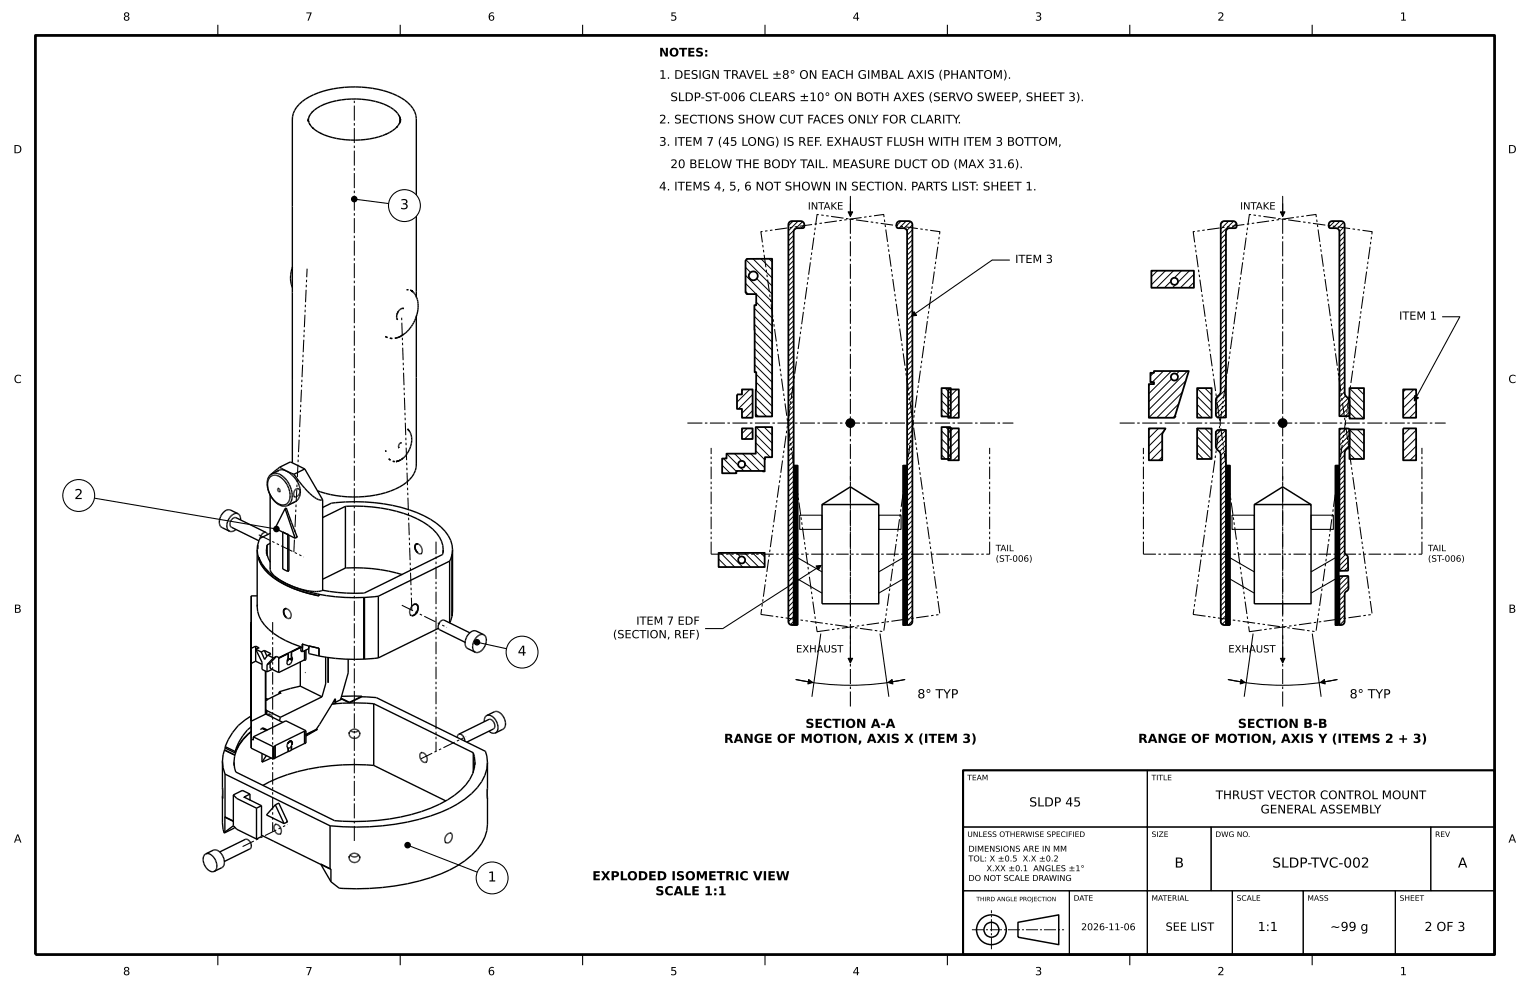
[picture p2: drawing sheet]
<svg xmlns="http://www.w3.org/2000/svg" width="432mm" height="279mm" viewBox="0 0 432 279" stroke-linecap="round" stroke-linejoin="round" font-family="sans-serif">
<g fill="none" stroke="#000" stroke-width=".39">
<path d="M87.1 33.5l-.1 .7v-.5l.1 .7-.1-.5 .8 1.7 1.1 1 1.7 1.1-.2-.1 4.1 1.4 4.5 .5 4.3-.2 4.7-1 1.9-.9 1.6-1 .9-1.1 .5-1.1M87.1 33.4l-.1 .7zM112.9 33.3l-1.2-1.9-1.5-1.1-1.9-.9-2.3-.8-2.3-.4-4.6-.3-4.1 .5-3.6 1.1-1.9 1-1.3 1.1-1.1 1.8M112.9 33.3l.1 .6M112.9 33.3l.1 .3M112.9 33.3l-.1-.4 .2 .7M113 33.6v.7v-.4M113 33.6v.3M113 33.9l-.1 .7v-.4M113 33.9v-.3l-.1 .6M113 33.9l-.1 .3M82.5 75.4l-.5 3.1 .2 1.6 .3 1"/>
<path d="M108.7 95l.7 .3zM110 95.5h.7zM111.4 95.5l.7-.2zM112 90.1l.2 .1M112.1 90.1l.2 .1zM112.3 88.1l-.4 1.3 .3 .7M112.3 88.1l-.3 .6M112.4 87.8l-.1 .3M113.4 94.7l-1.3 .6M113.6 87l.3 .1-.2-.1M113.7 87l.1 .1zM113.7 87l-.7 .3-.7 .8"/>
<path d="M113.9 94.3l-.5 .4M115.3 81.8h-.5h.2M115.8 81.9l.4 .2zM116.2 82.1l.2 .1M116.2 82.1l.1 .1M116.2 82.1l.3 .3zM116.2 82l.2 .4M116.2 82l.1 .2M116.3 82.1l.1 .3zM116.4 82.2l.9 1.2 .6 1.6 .1 1.9-.3 1.7-.6 1.9-1 1.6-1.2 1.5-1.5 1.1M116.4 82.4v.1M117.5 84v-50.5l-.5-2.1-1.2-1.7-2.5-2.1-3.8-1.6-4.3-1.1-4.8-.4-4.8 .3-4.4 1-3.9 1.5-2 1.3-1.6 1.6-.9 1.8-.3 1.9v96.7"/>
<path d="M117.5 89.1v41.8l-.3 1.9-.4 1-1.3 1.7-2.8 2-2.5 1.1-4.3 1.1-3.3 .5h-4.6l-4.7-.6-3.7-1.1M76.2 134.6l1-.5 1.5 .3 1.2 .9 1 1.4 .7 1.6 .3 1.6-.4 1.6-.8 .8-1.1 .2-.9-.3-1.2-.9-1.1-1.3-.7-1.6-.2-1.6 .1-1.1zM76.2 139.4v21.1M76.3 134.1h.1M76.4 134v.1M76.7 133.7l-.9 .9-.4 1.4 .2 1.8 .6 1.8 1.1 1.6 1.3 1.2 1.4 .5 1.2-.2M76.7 133.7l1.2-.2 1.4 .5 1.3 1.2 1.1 1.6 .6 1.8 .2 1.8-.4 1.4-.9 .9M78.3 138.2h.1M78.3 138.1v.1M78.3 138.2l.1 .1M78.3 138.1h.1M78.4 138.3v.1"/>
<path d="M78.4 138.4h.1M78.4 138l-.1 .1M78.4 138.4v.1M78.4 137.9h.1M78.4 138.5h.1M78.5 138.5v.1M78.5 137.9h.1M78.5 138.6h.1M78.5 138.6l.1 .1M78.6 137.8l-.1 .1M78.6 137.8v.1M78.6 138.7h.1"/>
<path d="M78.6 137.9h.1M78.6 138.7l.1 .1M78.7 137.9h.1M78.7 138.8h.1M78.7 132.7l-.4 .3M78.7 132.7l-2 1M78.8 137.9l.1 .2M78.8 138.8h.1M78.9 138.8h-.1M78.9 138.1h.1M78.9 138.8h.1M78.9 131.9l-2.5 2.1"/>
<path d="M78.9 131.9l2.2-1.1a1.79 1.79 0 0 1 2.3 .3l2.6 1.3M78.9 131.9l1.9 1M78.9 138.1l.1 .1M79 138.7l-.1 .1M79 138.2v.1M79 138.7h.1M79 138.3h.1M79 138.6v.1M79 138.3v.1M79 138.6h.1M79 138.4v.1M79 138.5h.1"/>
<path d="M79 138.5v.1M79.1 138.7l-.2 .1M79.5 132.6l-.8 .1M79.5 132.6l.6 .1M79.5 132.6h.1M80.1 132.7h.1M80.1 132.7l.7 .2M80.8 132.9l2.2 1M80.8 132.9l.7 .4M81.5 133.3h.1M81.5 133.3l2 2 .8 1.3 .4 1.3-.1 2.1-.6 1-.8 .7M82.9 139.7v.1"/>
<path d="M82.9 139.8l.1 .3M82.9 139.3v.4M82.9 139.3h.1M83 133.9l2.3 3 2.1 2.4 1.9 1.4 1 .4h.8M84 137.8l.2 .2M84 137.9l.2 .1M84 137.9a1.43 1.43 0 0 0-1.1 1.4M84 139.9l-.6 .4M84 139.9h.1M84.2 138l.2 .1M84.4 138.1h.1M84.4 138.1l.2 .5-.1 .7"/>
<path d="M84.5 139.4l-.5 .5M84.5 139.3v.1M86 132.4l5.1 8.7M86 132.4l-3 1.5M108.8 127.2v.1M108.8 127.3l.1 .2M108.8 127.3l.1 .1M109.7 129.5l.5 .4zM110.9 130.2l.5 .1zM111.7 130.3l.4-.1zM112.4 130.1l-.6 .2 .3-.1M112.4 130.1l-.3 .1"/>
<path d="M112.5 126.1h.1M112.5 126.1v.1M112.5 126.3h.1M112.5 126.2v.1M112.5 126.2h.1M112.5 130.1l-.4 .1M112.5 130.1h-.1M112.6 126.3v.1M112.9 125.1l-.4 .5v.5M112.9 125.1h.1M113.1 124.9l.1 .1M113.1 129.7l-.7 .4"/>
<path d="M113.2 125h.1M113.2 125l-.3 .1M113.3 129.5v.1M113.4 129.6l.3-.3zM115.4 121.6h.1M115.4 121.6l-.4-.6 .7 1 .4 1.1 .1 1.3-.3 1.6-1.4 2.6-.9 .9-1.1 .6M66.6 149.4l-.9 .6h-.9M67.1 145l-.8-.1-1.2 .9-.9 1.4-.2 1.3a1.49 1.49 0 0 0 .8 1.5M67.1 145l-1.9-1a2.52 2.52 0 0 0-3.1 2.2l-.2 1.3a2.8 2.8 0 0 0 2.3 2.2l.6 .3M67.1 145a1.67 1.67 0 0 1 .8 1.8M72.6 155.1l.4 2.2M72.6 155.1v16.1"/>
<path d="M72.7 153.8v1.2v-1.2M72.7 153.8h.1M72.7 153.8l-.1 1.3M73 157.3v.4M73 157.7l.8 1.8 2 2.5 1.5 1.1 3.3 2M73.1 157.3l.8 1.8 2.1 2.4 1.4 1.2 3.4 2M73.1 157.3v.4M73.1 157.7l.8 1.8 .9 1.3 2.6 2.3 1.6 1.1 3.8 1.8 2.1 .8 5.1 1.3M73.1 157.3h-.1M73.1 157.7h-.1M73.4 151.9v.1M73.4 151.9l-.7 1.9"/>
<path d="M75 150.3a1.69 1.69 0 0 0-1.6 1.6M75 150.3l-7.7-3.8a1.41 1.41 0 0 0-1.5-.3 1.41 1.41 0 0 0-.9 1.4 1.72 1.72 0 0 0 1.7 1.8l6.5 3.2M75 150.3l.5 .7M75.2 155.1l.5 2.4 .6 1.2M75.2 155.1v1.2M75.4 153.8l-.2 1.3M75.4 153.8v3.1M76.3 150.5l-2.9 1.4M76.3 153.3l-.9 .5M80.5 143.5l-2.5 4.9a.55 .55 0 0 0-.3 .6 .55 .55 0 0 0 .5 .4l5.1 2.5M80.5 143.5l2.8 8.4M80.8 143.4l-.3 .1"/>
<path d="M80.8 143.4l3.1 8.2M80.8 143.4l-.1 .3M81.2 150.8l-1.4-.7v9.4a.97 .97 0 0 0 .8 1.5l.6 .3M81.2 150.8v10.5M81.4 150.7l-.2 .1M81.5 151v10.1M82.9 140.1l.3 .1M83 140.1h.1M83.1 140.1l.1 .1M83.2 140.2l.2 .1M83.2 141.7l-2 1M83.2 141.7l-.6 .2"/>
<path d="M83.4 140.3h.1M83.5 151.5l.4 .1M83.9 151.6l-.6 .3M91.1 141.1v25.5M97.5 141.7h.1M97.5 142.9h5l4.8 .5 4.6 .9 4 1.3 3.5 1.7 2.7 2 1.9 2.3 .6 1.1 .5 2.4M97.5 142.9l-6.5 3.2M97.5 142.9v17.4M97.6 141.7l-4.1 .3-2.5 1.3M97.6 141.7h.1M97.6 141.7l8 .2 5.1 .7 4.8 1.3 4.2 1.7 3.4 2 2.5 2.4 1.6 2.5 .5 2.6M117.1 154.7h.1"/>
<path d="M117.1 154.7l.2 .5M117.2 154l-.1 .7M117.2 153.9v.1M117.3 155.2h.1M117.3 155.2l.2 .4M117.4 153.6a1.75 1.75 0 0 0 1.4 2.7M117.4 153.5l-.2 .4M117.5 153.5h-.1M117.5 153.5l-.1 .1M117.5 155.6h.1M117.5 155.6l.3 .3M117.6 153.5a1.43 1.43 0 0 0 0 2.1"/>
<path d="M117.6 155.6l.2 .3M117.7 153.5h-.1M117.8 153.5l-.4 .1M117.8 153.5a1.86 1.86 0 0 1 1 2.8M117.8 155.9h.1M117.8 153.4l-.3 .1M117.8 153.5h-.1M117.8 153.5h.2M117.9 155.9v.1M117.9 153.5h.1M119.1 156.1l-.3 .2M125.1 155.1l-.2 1.4-22.1 10.9h-5l-6.7-.8"/>
<path d="M125.1 155.1v.9M126.9 158.4l-20.1 9.9M126.9 158.4v17.4M127.6 156.4h.1M127.6 156.4l-.7 2M127.6 156.4v17.4M127.7 155.1l-.1 1.3M127.7 155.1l-.1 18.7M70.9 175.5v4.5M70.9 175.5v7.5M70.9 180v.7M70.9 180v.1"/>
<path d="M70.9 180h.1M70.9 176.1v2.8v-.7M70.9 178.6v1.4M70.9 175.5v3.1M70.9 178.6v3M70.9 175.5h.1M70.9 176.1v27.3M70.9 168.2v8.2v-.3M70.9 168.2v7.3M70.9 168.2h1.7M70.9 176.1v6.2M72.6 171.2l.5 2.7 .7 1.3 2 2.4 1.5 1.2 3.3 2 4.3 1.7"/>
<path d="M72.6 170.6v.6M76.2 160.5l.3 .9 .9 1.1 3.4 2.2M76.3 160.2l-.1 .3M78.9 164.2h.1M80 172.5h.1M80 172.5l.1 .4M80.1 172.9h.1M80.1 172.9l.1 .6M80.1 172.2l-.1 .3M80.1 172.5l.2 .9 .5 .8M80.1 172.2h.1M80.2 173.5l.6 .8"/>
<path d="M80.2 171.9l-.2 .7 .2 .9M80.2 173.5l.5 .7M80.2 173.5h.1M80.3 171.8l-.2 .4M80.3 171.8l-.1 .1M80.3 171.9l-.2 .6M80.4 171.8l-.1 .1M80.5 171.8h-.1M80.6 171.7l-.1 .1M80.6 171.8l-.4 .1M80.6 165.1l.1 .1M80.6 171.8h.2"/>
<path d="M80.7 165.2l4.1 1.6M80.7 171.7l-.4 .1M80.7 174.2h.1M80.7 171.7h-.1M80.7 171.7h.1M80.7 171.7l-.2 .1M80.8 174.3h.1M80.8 174.3l.3 .2M80.8 171.8a1.73 1.73 0 0 1 1 2.7M80.8 164.7l4.1 1.7 5.1 1.3M80.8 174.2v.1M80.8 171.7h.1"/>
<path d="M80.8 164.7l3 1.2 2.9 .8 2.6 .2 1.8-.3M80.8 171.7v.1M81.1 174.5h.1M81.1 174.5l.2 .1M81.3 174.6h.1M81.3 161l.2 .1M81.5 161.1l-.3 .2M81.8 174.5l-.5 .1M82 174.4l-.2 .1M84.8 166.8h.1M84.8 166.8l5.2 1.4M90 167.7l4.7 .7 5.5 .3"/>
<path d="M90 167.7v.5M90 167.7h.1M90 168.1v.1M97.5 160.3l-6.5 3.2M97.5 160.3l7.5 .2 4.7 .7 3.9 1M100.2 168.7h.1M102.7 168.6l-2.5 .1M102.7 168.6h.1M102.7 168.6v17.4M102.8 168.6h.1M102.8 168.6v17.4zM106.8 168.3l-4.1 .3"/>
<path d="M106.8 168.3v17.4M115.7 173.5l.3 .2M115.9 173.6h.1M115.9 173.6l.1 .1M116 173.7l.3 .1M116.3 170.9h.1M116.3 173.8h.1M116.4 170.8l-.1 .1M116.4 170.8h.1M116.6 173.8h-.2M116.6 170.8l-.3 .3a2.18 2.18 0 0 0-.4 2.5M116.6 173.7l-.3 .1"/>
<path d="M116.6 170.7v.1M116.6 173.7h.1M116.6 170.7h.1M116.7 173.7l-.4 .1M116.7 173.7h.1M116.7 173.7h-.1M116.8 170.6h.1M116.8 170.6l-.2 .1M116.8 173.7h-.1M116.9 170.5l-.1 .1M116.9 170.5h.1M116.9 173.6l-.2 .1"/>
<path d="M117 173.5l-.1 .1M117 173.5l-.4 .2M117 170.6h-.1M117 170.5h.2M117 173.5h.1M117 170.5h-.1M117.1 173.4l-.1 .1M117.1 170.5l-.1 .1M117.1 173.4h.1M117.1 170.5l.4 .1M117.1 170.5l-.3 .1M117.2 173.5l-.4 .1"/>
<path d="M117.2 173.4v.1M117.2 170.5h.1M117.2 170.5h-.1M117.3 170.5h.1M117.3 170.5l.2 .1M117.3 173.3l-.1 .1M117.4 170.5h.1M117.4 173.2l-.3 .2M117.4 173.2h.1M117.5 170.5h.1M117.5 170.5l.1 .1M117.5 172.9l-.2 .3"/>
<path d="M117.5 170.6a2.08 2.08 0 0 1-.5 2.9M117.6 170.5l.1 .1M117.6 172.9h-.1M117.6 170.5v.1M117.6 170.6h.1M117.7 170.6v.1M117.7 170.7h.1M117.8 170.8l.1 .1M117.8 170.7l.1 .1M117.9 172.3l-.3 .6M117.9 170.9l.1 .5M117.9 172.2v.1"/>
<path d="M117.9 172.1v.1M117.9 172.3l-.5 .9M117.9 170.9l.2 .5M118 171.7l-.1 .4M118 171.4v.3M118.1 171.7l-.2 .6M118.1 171.4v.3M123.8 177.3l-17 8.4M126.9 175.8h-.1M127.6 173.9l-.7 1.9M127.6 173.8v.1M132.6 178.6l.4-.3a2.88 2.88 0 0 1 3 .6l.5 .2"/>
<path d="M132.6 178.6l-1 1.3-.3 1.7a2.8 2.8 0 0 0 2.3 2.2l.6 .3M132.6 178.6l-6.5-3.2a1.41 1.41 0 0 0-1.6-.3 1.41 1.41 0 0 0-.8 1.4 1.72 1.72 0 0 0 1.6 1.8l6 3M136.5 179.1a2.79 2.79 0 0 1-.2 4.1l-1 .8-1.1 .1M136.5 179.1h-.9l-1.2 .8-.8 1.5-.2 1.3a1.49 1.49 0 0 0 .8 1.4M70.9 183v2.4M70.9 186v.1M70.9 186v17.4M70.9 186v17.6M70.9 182.6v4.7M70.9 186.1v17.5M70.9 183v4.3M70.9 180.7v1.5"/>
<path d="M70.9 180.8v2.1M70.9 182.6h.1M70.9 186.1v.1M70.9 185.4h.1M70.9 182.6v3.6M70.9 181.4v1.5M70.9 186.1h.1M70.9 180.8v.6M70.9 180.8h.1M70.9 182.2v3.2M70.9 185.4v.6M70.9 182.2v-.4v3.6"/>
<path d="M70.9 183h.1M70.9 186h.1M70.9 180.8v1.5M70.9 181.6v1.4M70.9 181v.4M70.9 180.1v3.4v-1.2M70.9 181.4v.8M70.9 180v1.6M71 182.6h-.1M71.1 187.2h.1M72.2 182.4v4.2M72.2 182.4l-1.3 .6"/>
<path d="M72.2 186.6l-1.3 .7M72.2 182.4l.8 .4M72.2 186.6l1.8 .9M72.2 183.2l1.5 .8M72.2 183.2l1.7 3.7v1a.98 .98 0 0 0 .8 1.4l.7 .3M73 182.8l-.8 .4M73 182.8l.1 .2M73.7 184l1 2.1M74.6 183.6l1.8 .9M74.6 183.6l.7 1.6M74.6 183.6l-.9 .4M74.8 186l-.1 .1"/>
<path d="M74.9 189.3v12.4M75 189.5v12M75 197.1l.6 .3-.5 .3M75.4 187.6v2M75.6 184.9l1.5 .8M75.6 184.9l-.9 1.2M76.2 187.2l-.8 .4M76.2 188.6l2.5 1.2M76.2 187.2v1.4M76.4 184.5l-.8 .4M76.4 184.5l-.1 .2M76.5 188.5l-.3 .1"/>
<path d="M76.8 188.9l-1.4 .7M77.1 185.7l-1.7 1.9M78 185.2l.7 .4M78 185.2l-.9 .5M78 185.2l-1.8 2M78.7 185.7v4.1M78.7 185.7v.1M78.7 185.6v.2M78.8 195.3v.5M78.8 195.3l.5 .2M79.3 195.5v.3M79.3 195.5l-4.3 2.1"/>
<path d="M81 187.5l.2 .1M81.1 186.6l-.1 .5 .2 .5M81.1 186.6h.1M81.3 185.8l-.2 .8M81.3 185.8l.1 .1M81.3 184.4l-2.6 1.3M81.3 185.8h.1M81.3 184.5h.1M81.3 184.4l.1 .1M81.3 184.5v1.3M81.4 185.9l-.3 .7M81.4 184.5l-2.7 1.3"/>
<path d="M81.4 184.5h.1M81.4 185.8h.1M81.4 184.5v1.3M81.9 185.7l.2 .1M82.1 185.8l.4 .5M82.1 185.8l-.6 .3-.4 .5M82.4 186.3a1.11 1.11 0 0 1-1.2 1.3M82.4 186.3l-.8-.4 .9 .4M84.8 193.6l-6 1.7M84.8 193.6l6.1 3.1M84.8 186.7v6.9M84.9 182.6l-1.7 .9a1.06 1.06 0 0 0-1 1.5l.2 1.3"/>
<path d="M84.9 182.6v1.2M84.9 182.6h.1M84.9 183.8h.1M84.9 183.8l.5 .1M84.9 182.6l.5 .2M84.9 182.7l-1.7 .8a1.05 1.05 0 0 0-.9 1.6l.2 1.2M84.9 182.5l-6.2 3.1M84.9 182.7l.4 .1M84.9 182.5v.2M85.2 183.7l-.3 .1M85.3 181.8l4.7 1.2M85.3 181.8v1"/>
<path d="M85.4 181.8v1M85.4 182.8h-.1M85.4 181.8h.1M85.4 181.8h-.1M85.4 181.8v2.1M85.5 181.7l-.1 .1M85.7 186.2l.3 .2M85.8 186.1l.1 .1M85.9 186.2l-7.2 3.6M85.9 183.6v2.6M86 183.5v2.9M86.1 189.8h.1"/>
<path d="M86.3 189.8h-.1M86.3 183.4v2.4a.38 .38 0 0 1 .1 .4 .38 .38 0 0 1-.4 .2M87.2 182.6a1.04 1.04 0 0 1-1 .9l-.8 .4M90 185.1l4.7 .7 5.5 .3M90 183v2.1M90 182.9l-2.3-.5a.35 .35 0 0 0-.5-.1 .35 .35 0 0 0-.1 .5v.6a.84 .84 0 0 0 .8 1.2l2.1 .5M90 182.9v2.2M90.9 196.7l-11.8 5.7M91.9 185.4v7.6l-1 3.7M92.6 185.6v7.1M92.6 185.5v7.2M92.6 192.7h.1"/>
<path d="M93.7 198.7l-4.5 7.2M93.8 198.6l-.1 .1M94.4 198.4l.3 .2M94.5 197.3l-.7 1.3M94.6 197.2l-.3 1.1M94.6 197.2l.1 .1M94.6 197.2l-.1 .1M94.7 197.3v1.3M94.7 198.6h-.9M94.7 197.3h-.2M96 197.3h.2M96.5 197.3l2.1 1.1"/>
<path d="M96.5 197.3l-1.9 .9M96.5 197.2l2.1 1M96.5 197.2l-.3 .1M96.5 197.2v.1M98.3 186v3.9l-2.1 7.4M98.6 198.2v.2M100.2 186.1h.1M102.1 196.6l-3.5 1.8M102.1 196.5l-3.5 1.7M102.1 196.5h-5.7M102.1 196.6l4.1 .3 30.8 15.1 .4 1.4 .2 1.8M102.1 196.5v.1"/>
<path d="M102.7 186l-2.5 .1M102.7 186h.1M102.8 186h.1M105.5 198.6l-5.5-.2-6.3 .3M105.5 198.6v17.4M105.5 198.6l28.1 13.8M106.8 185.7l-4.1 .3M62.8 214.8l.2 1.9 .5 1.8M62.8 214.8v7.5M63.4 211.7l-.4 1.3-.2 1.8M63.4 211.7l2.9 1.4M63.5 218.5h.1"/>
<path d="M63.5 218.5l29.6 14.6M63.5 218.5v12.2M63.6 211.1l-.2 .6M63.6 211.1l2.8 1.4M63.6 210.7v.4M63.6 210.7l2.8 1.4M66 215.1l.5 2.8 27.9 13.7 5.6 .3 6.7-.4 6.3-.9 5.9-1.6 5.2-2 4.2-2.6 3.2-2.9 1.1-1.5 .8-1.6 .5-1.6 .1-1.7M66 215.1v1M66.3 213.1l-.3 2M66.3 213.1h.1M66.4 212.1v.4M70.9 208.5v2.6"/>
<path d="M70.9 208.5l.6 .3M70.9 211.1l6.3 3.1M70.9 203.4v7.7M70.9 203.6v4.9M70.9 202l-3.7 2.8-1.6 1.9-1.2 2.1-.8 1.9M70.9 206.5l-2.3 2.2-1.1 1.6-1.2 2.8M71 205.1l-1.2 1-1.3 1.5-1.1 1.9-1 2.6M71 206.4l-2.5 2.3-1.1 1.5-1 2.3M71.5 208v.8M71.5 208l5.7 2.7M71.7 208.7l-.2 .1M73.9 205.6l1.3 .6"/>
<path d="M73.9 205.6l-.4 .4M73.9 212.6v2.5M74 205.5l1.4 .6M74 205.5l-.1 .1M74.3 205.5l1.2 .6M74.3 205.5h-.3M74.3 205.5h.1M74.5 205.6l.2 .4M75 201.5l4.8 2.4M75 201.5l-4.1 2.1M75 200.3l.3 .2M75.2 213.2l-1.3 1.9"/>
<path d="M75.2 200.5v1.2M75.2 200.5l3.9 1.9M75.3 200.5v1.2M75.3 200.5h-.1M75.3 213.2l-.1 .1M75.8 201.6l-.2 .3M75.9 201.6h-.1M75.9 201.6l.6 .2 .4 .7M75.9 201.6h.1M76.1 201.5l-.3 .1M76.6 213.9l-2.7 1.2M77.2 210.7v3.5"/>
<path d="M77.6 210.5v3.4l3.7-1.8M77.6 210.5h.1M77.7 210.5v3.1a.47 .47 0 0 1-.1 .5 .47 .47 0 0 1-.4 .1M77.7 210.5l-.5 .2M79.1 202.4l-.3 1.1M81 211l.3 .1M81.1 209.9l-.1 .5 .3 .7M81.1 209.9h.1M81.2 209.8l-.1 .1M81.3 211.1v1M81.3 211.1h.1M81.3 212.1h.1"/>
<path d="M81.4 211.1v1M81.4 209.5l-.2 .4M81.4 209.5l-.2 .3M81.6 209.3l-.2 .2M81.8 209.1l-.2 .2M81.8 209.1l-.6 .7M81.9 209.2l.3 .1M82 209.1h-.2M82 209.1l-.4 .2M82 209.1l.3 .1M82.2 209.1h-.4M82.2 209.1h-.2"/>
<path d="M82.2 209.1l.2 .3-.1 .8M82.2 209.1l.1 .1M82.2 209.3l.2 .9M82.2 209.3l-.5 .1-.5 .5M82.2 210.5h.1M82.3 210.5v.1a.99 .99 0 0 1-.8 1.5h-.1M82.3 210.5l-.5 .6h-.4M82.3 209.2l.2 .5-.1 .5M82.3 210.2l-.1 .3M82.3 210.2h.1M85.9 209.8l-3.7 1.9v-1.2M85.9 206.4v3.4"/>
<path d="M85.9 206.4l-8.3 4.1M85.9 206.4h.1M85.9 209.8l.1 .1M86 206.4v3.5M86.3 206.2l-.3 .2M86.3 206.2v3.1a.38 .38 0 0 1 .1 .4 .38 .38 0 0 1-.4 .2M86.3 206.2l-4.8-2.3a1.77 1.77 0 0 0-2.3 .2l-7.7 3.9M89.2 205.9l-2.9 1.4M89.6 205.8l-.4 .1M89.6 205.8l-3.3 1.7M89.6 205.8l-3.3 2M98.5 206.6v.5"/>
<path d="M98.5 207.1l.2 .5M98.7 207.6h.1M98.7 207.6l.6 .6M98.7 206.5l-.2 .6M98.7 206.5h.1M98.9 206.2h.1M99 206.2v.1M99 206.3l.3 .2M99.1 206.1l-.4 .4M99.1 206.1h.1M99.3 206.5h.1M99.3 208.2l.1 .1"/>
<path d="M99.4 208.3l.6 .1M100 205.8l-.9 .3M100 208.4h.1M100 205.8a1.56 1.56 0 0 1 1.4 .8M100 205.8h.1M100.7 206.5h-1.3M100.8 206.5h-.1M101.1 206.3l-.3 .2M101.1 208l-1.1 .4M101.1 206.2v.1M101.1 208h.1M101.2 206.2h-.1"/>
<path d="M101.4 207.7l-.3 .3M101.4 207.7h.1M101.4 206.6h.1M101.4 206.6l.1 .5M101.5 207.4l-.1 .3M101.5 207.3v.1M101.5 207.2v.1M101.5 207.2h.1M101.5 207.1h.1M101.5 206.8v.3M101.5 207.1v.1M105.5 216l-8.8-.1-3.3 .2-6.4 1-5.9 1.5-2.6 1-4.3 2.1"/>
<path d="M105.5 216l20.3 10M118.8 212.4a1.68 1.68 0 0 0-.1 1.8 1.68 1.68 0 0 0 1.5 .9M118.8 212.4a1.68 1.68 0 0 1 1.5 1 1.68 1.68 0 0 1-.1 1.7M119.1 212.3l-.3 .1M120.4 215l-.2 .1M129.5 207.2l-.4 .4v.6M129.5 207.2l7.8-3.8a1.41 1.41 0 0 1 1.5-.2 1.41 1.41 0 0 1 .8 1.3 1.72 1.72 0 0 1-1.6 1.9l-6.3 3M129.5 207.2a1.79 1.79 0 0 1 1.7 2M133.6 212.4v5.7M133.6 212.4l.4 2.7M134 215.1v.8M137.5 201.9a1.67 1.67 0 0 0-.8 1.8"/>
<path d="M137.5 201.9l1.8-.9a2.52 2.52 0 0 1 3.2 2.1l.2 1.3a2.8 2.8 0 0 1-2.4 2.2l-.5 .3M137.5 201.9l1.1 .1 .9 .7 .8 1.5 .2 1.3a1.49 1.49 0 0 1-.7 1.4M137.6 215.2l-.2 1.8-.5 1.8-.9 1.8-1.3 1.7-3.5 3.2-2.2 1.5-4.5 2.2-6.2 2-6.8 1.4-3.6 .5-7.4 .3-7.3-.3M137.6 215.2v7.4M138 206.4l.9 .5h.9M62.8 224.7v7.5l.5 2.9M62.8 224.7v.5M62.8 224.7h.1M62.8 222.3h.1M62.8 222.3v.1M62.8 222.4h.1M62.8 222.4v.2"/>
<path d="M62.8 225.2h.1M62.8 222.6v.2M62.8 222.6h.1M62.8 225.2v.1M62.8 222.8v1.9M62.8 222.8l.1 2.5M62.8 225.3h.1M62.8 225.3h.2M63.5 234.8l-.2 .3M63.5 230.5l2.3 1.2M63.5 230.5v4.3M63.5 230.5v.1"/>
<path d="M63.5 230.6v.1M63.5 230.7l2.4 1.1M65.9 224.3v7.8a2.14 2.14 0 0 0 1.3 2.1l5.2 2.6M65.9 224.3l.9 1 5.6 2.8M65.9 233l-2.4 1.8M66.3 233.4l-.1 .3-2.9 1.4M68.4 223.1l2.2 1M68.4 223.1v.2M68.4 223.1l-2.5 1.2M68.9 224.9l4.9 2.5M68.9 224.9v.3M70.6 224.1v1.8"/>
<path d="M70.6 224.1l-1.7 .8M72.4 228.1v8.7M73.7 235.7l19.4 9.6M73.8 227.4v7.6a.97 .97 0 0 1-.8 1.5l-.6 .3M73.8 227.4l-1.4 .7M77.7 232.7a1.68 1.68 0 0 0-.2 1.8 1.68 1.68 0 0 0 1.5 .9M77.7 227.1l-2 2.3a.45 .45 0 0 0-.4 .5 .45 .45 0 0 0 .5 .4l4.4 2.1M77.7 227.1l2.5 5.3M77.9 232.6l-.2 .1M78 232.6a1.77 1.77 0 0 1 1 2.8M78 232.6l-.3 .1M78.7 226.7l-1 .4"/>
<path d="M78.7 226.7l-.2 .1M78.7 226.7l2.5 5.2M79.3 235.3l-.3 .1M80.8 231.8l.4 .1M81.2 231.9l-1 .5M93.1 233.1v12.2M93.1 233.1h.1M125.6 237.7l.3 .1M126.9 237.7l-1 .1M126.9 235.1a1.74 1.74 0 0 0-1 2.7M126.9 235.1l.4 .1M126.9 237.7h.1"/>
<path d="M126.9 235.1h.1M127 235l.3 .2M127.3 235.2a1.77 1.77 0 0 1-.4 2.5M137.5 222.6v2M137.5 224.7v.4M137.5 225.1h.1M137.5 225.1v.2M137.5 225.3h.1M137.5 224.6l.1 .6M137.5 222.3h.1M137.6 225.3h-.1M137.6 225.3h.1"/>
<path d="M137.6 225.2v.1M137.6 225.2h.1M137.6 222.6l-.1 2.1M137.6 225.2v7.4l-.2 1.8-.5 1.8-.9 1.8-1.3 1.7-1.6 1.7-4.1 3-4.5 2.2-3 1.1-6.5 1.7-3.5 .6-6.9 .7h-7.8a3.8 3.8 0 0 1-2.7-1.3l-.7-.6M137.6 222.6h.1M58.1 241a2.79 2.79 0 0 0 .2 4l1 .8 1.1 .2M58.1 241h1.1l1 .8 .8 1.4 .2 1.3a1.49 1.49 0 0 1-.8 1.5M62 240.4l6.5-3.2a1.41 1.41 0 0 1 1.6-.2 1.41 1.41 0 0 1 .8 1.4 1.72 1.72 0 0 1-1.6 1.8l-6 3M62 240.4l1 1.4 .3 1.7a2.8 2.8 0 0 1-2.3 2.2l-.6 .3M62 240.4l-.4-.3a2.88 2.88 0 0 0-3 .6l-.5 .3M93.1 245.3h.1M93.2 245.3h.2"/>
<path d="M93.4 245.3v3.5M93.4 245.3l-2.9-1.5 2.9 5M98.5 241.6v.5M98.5 242.1l.3 .7M98.6 241.8l-.1 .3M98.6 241.8h.1M98.7 241.6l-.1 .2M98.7 241.6h.1M98.7 241.5v.1M98.7 241.4v.1M98.8 241.2v.1M98.8 242.8h.1"/>
<path d="M98.8 241.3l.5 .4 .7 .2M99 241.2l-.3 .2M99 241.1v.1M99.2 241l-.2 .1M99.2 241h.1M100 241.9h.1M100.6 240.9l-.7-.1-.7 .2M100.6 240.9h.1M100.6 240.9l.8 .6M101.2 241.4l-1.2 .5M101.2 241.4h.1M101.3 241.3l-.1 .1"/>
<path d="M101.4 241.5h.1M101.4 241.5l.1 .2M101.4 242.6a1.58 1.58 0 0 1-2.6 .2M101.4 242.6h.1M101.5 241.7v.1M101.5 241.8h.1M101.5 242.4l-.1 .2M101.5 242.4h.1M101.5 241.8v.1M101.5 241.9v.1M101.5 242h.1M101.5 242v.1"/>
<path d="M101.5 241.7v.4M101.5 242.1v.3"/>
</g>
<path d="M194 119.4h92M316 119.4h92M240 173.4v-39M362 173.4v-39M240 199.4v-142M362 199.4v-142M100 237.3v-208.9" fill="none" stroke="#000" stroke-width=".3" stroke-dasharray="4.2 .7 .7 .7" stroke-linecap="butt"/>
<g fill="none" stroke="#000" stroke-width=".3" stroke-dasharray="3.5 .7 .7 .7 .7 .7" stroke-linecap="butt">
<path d="M73 150.9l12.8 6.3M82.9 155.8l3.8-80M123.1 152.9v59.2M200.7 156.4h78.6M200.7 156.4v-30M279.3 156.4v-30M322.7 156.4h78.6M322.7 156.4v-30M401.3 156.4v-30M76.9 175.6v59.1M113.4 170.8l12.7 6.3M116.2 172.2l-2.9-83.2"/>
<path d="M214.7 173.4l34.7 4.9 15.9-112.9-34.7-4.9-15.9 112.9M230.6 178.3l34.7-4.9-15.9-112.9-34.7 4.9 15.9 112.9M336.7 173.4l34.7 4.9 15.9-112.9-34.7-4.9-15.9 112.9M352.6 178.3l34.7-4.9-15.9-112.9-34.7 4.9 15.9 112.9M118.8 214.1l12.7-6.2M68.5 238.9l12.7-6.2"/>
</g>
<g fill="none" stroke="#000" stroke-width=".28">
<path d="M210.4 75.5l1.4 1.4M210.4 77.7l7.5 7.5M210.4 80l7.5 7.5M210.6 73.4l7.3 7.3M212.5 73.1l5.4 5.3M213.6 78.6l4.3 4.4M214.8 73l3.1 3.2M217 73l.9 .9M223.8 62.4l-1.3 1.3M224 79.2l-1.5 1.5M224 77.8l-1.5 1.5M224 76.4l-1.5 1.5"/>
<path d="M224 75l-1.5 1.5M224 73.5l-1.5 1.5M224 72.1l-1.5 1.5M224 70.7l-1.5 1.5M224 69.3l-1.5 1.5M224 67.9l-1.5 1.5M224 66.5l-1.5 1.5M224.1 65l-1.6 1.6M225.2 62.4l-2.7 2.7M226.5 62.5l-1.9 2M227 63.5l-.9 .9M254.3 62.4l-1.3 1.3"/>
<path d="M255.7 62.4l-2 2M257 62.5l-1.9 1.9M257.5 66.3l-1.5 1.5M257.5 79l-1.5 1.5M257.5 77.6l-1.5 1.5M257.5 76.2l-1.5 1.5M257.5 74.8l-1.5 1.5M257.5 73.4l-1.5 1.5M257.5 72l-1.5 1.4M257.5 70.5l-1.5 1.5M257.5 69.1l-1.5 1.5M257.5 67.7l-1.5 1.5"/>
<path d="M257.5 64.9l-1.5 1.5M257.5 63.5l-1.6 1.5M326.7 76.4l-1.7 1.7M328.9 76.4l-3.9 4M330.5 79.4l-1.9 1.8M331.2 76.4l-4.8 4.8M333.4 76.4l-1.9 2M335.7 76.4l-3.3 3.3M336.9 79.7l-1.5 1.5M336.9 77.4l-3.7 3.8M345.3 62.4l-.8 .8M346 71.7l-1.5 1.4"/>
<path d="M346 70.2l-1.5 1.5M346 68.8l-1.5 1.5M346 67.4l-1.5 1.5M346 66l-1.5 1.5M346 78.7l-1.5 1.5M346 77.3l-1.5 1.5M346 75.9l-1.5 1.5M346 74.5l-1.5 1.5M346 73.1l-1.5 1.4M346.8 62.4l-2.3 2.2M348.2 62.4l-3.7 3.7M348.9 63.1l-1.3 1.3"/>
<path d="M376.7 62.4l-1.7 1.7M378.1 62.4l-1.9 2M379.2 62.7l-1.7 1.8M379.5 79.5l-1.5 1.4M379.5 78l-1.5 1.5M379.5 76.6l-1.5 1.5M379.5 75.2l-1.5 1.5M379.5 73.8l-1.5 1.5M379.5 72.4l-1.5 1.5M379.5 71l-1.5 1.4M379.5 69.6l-1.5 1.4M379.5 68.1l-1.5 1.5"/>
<path d="M379.5 66.7l-1.5 1.5M379.5 65.3l-1.5 1.5M379.5 63.9l-1.5 1.5M210.4 82.3l.8 .7M212.9 87l5 5M212.9 89.3l5 5M212.9 91.5l5 5M213 93.9l4.9 4.9M213 96.1l4.9 5M213 98.4l4.9 4.9M213.4 85.3l4.5 4.5M224 99l-1.5 1.5"/>
<path d="M224 97.6l-1.5 1.5M224 96.2l-1.5 1.5M224 94.8l-1.5 1.5M224 93.3l-1.5 1.5M224 91.9l-1.5 1.5M224 90.5l-1.5 1.5M224 89.1l-1.5 1.5M224 87.7l-1.5 1.5M224 86.3l-1.5 1.5M224 84.9l-1.5 1.5M224 83.4l-1.5 1.5M224 82l-1.5 1.5"/>
<path d="M224 80.6l-1.5 1.5M257.5 98.8l-1.5 1.5M257.5 97.4l-1.5 1.5M257.5 96l-1.5 1.5M257.5 94.6l-1.5 1.5M257.5 93.2l-1.5 1.5M257.5 91.8l-1.5 1.4M257.5 90.3l-1.5 1.5M257.5 88.9l-1.5 1.5M257.5 87.5l-1.5 1.5M257.5 86.1l-1.5 1.5M257.5 84.7l-1.5 1.5"/>
<path d="M257.5 83.3l-1.5 1.5M257.5 81.9l-1.5 1.4M257.5 80.4l-1.5 1.5M331.8 80.4l-.9 .8M346 94.3l-1.5 1.5M346 99.9l-1.5 1.5M346 98.5l-1.5 1.5M346 97.1l-1.5 1.5M346 95.7l-1.5 1.5M346 92.9l-1.5 1.4M346 91.5l-1.5 1.4M346 90l-1.5 1.5"/>
<path d="M346 88.6l-1.5 1.5M346 87.2l-1.5 1.5M346 85.8l-1.5 1.5M346 84.4l-1.5 1.5M346 83l-1.5 1.4M346 81.6l-1.5 1.4M346 80.1l-1.5 1.5M379.5 90.8l-1.5 1.4M379.5 89.4l-1.5 1.4M379.5 87.9l-1.5 1.5M379.5 86.5l-1.5 1.5M379.5 85.1l-1.5 1.5"/>
<path d="M379.5 83.7l-1.5 1.5M379.5 82.3l-1.5 1.5M379.5 80.9l-1.5 1.4M379.5 92.2l-1.5 1.5M379.5 93.6l-1.5 1.5M379.5 95l-1.5 1.5M379.5 96.4l-1.5 1.5M379.5 97.8l-1.5 1.5M379.5 99.2l-1.5 1.5M211.6 109.9l-3.6 3.6M212.4 115.9l-2 2M212.4 113.6l-3 3"/>
<path d="M212.4 111.4l-4 4M213 100.7l4.9 4.9M213 102.9l4.9 5M213.3 116.8l.7 .7M213.3 114.5l3 3M213.3 112.3l4.6 4.6M213.3 110l4.6 4.6M213.4 105.6l4.5 4.5M213.4 107.9l4.5 4.5M224 118.8l-1.5 1.5M224 117.4l-1.5 1.5M224 116l-1.5 1.5"/>
<path d="M224 114.6l-1.5 1.5M224 113.1l-1.5 1.5M224 111.7l-1.5 1.5M224 110.3l-1.5 1.5M224 108.9l-1.5 1.5M224 107.5l-1.5 1.5M224 106.1l-1.5 1.5M224 104.7l-1.5 1.5M224 103.2l-1.5 1.5M224 101.8l-1.5 1.5M224 100.4l-1.5 1.5M257.5 118.6l-1.5 1.5"/>
<path d="M257.5 117.2l-1.5 1.5M257.5 115.8l-1.5 1.5M257.5 114.4l-1.5 1.5M257.5 113l-1.5 1.5M257.5 111.6l-1.5 1.4M257.5 110.1l-1.5 1.5M257.5 108.7l-1.5 1.5M257.5 107.3l-1.5 1.5M257.5 105.9l-1.5 1.5M257.5 104.5l-1.5 1.5M257.5 103.1l-1.5 1.5M257.5 101.7l-1.5 1.4"/>
<path d="M257.5 100.2l-1.5 1.5M265.7 110.8l2.6 2.6M265.7 113.1l2.6 2.6M265.7 115.3l2.2 2.2M266.7 109.5l1.6 1.6M267.8 109.9l-.2 .2M270.1 109.9l-2.5 2.5M270.6 116.2l-1.7 1.7M270.6 113.9l-3 3M270.6 111.6l-3 3M324.7 108.4l-.5 .4M325.6 105.2l-.9 .9"/>
<path d="M326.1 104.7l-.4 .4M328.3 104.7l-3.1 3.2M330.6 104.7l-6.4 6.4M330.6 107l-6.4 6.4M331.7 117.2l-.7 .7M332.7 114l-4 3.9M332.9 104.7l-.9 .9M333.7 110.7l-7.2 7.2M334.7 107.5l-10.5 10.4M335.1 104.7l-10.9 10.9M337.9 109.6l4 4.1M337.9 111.9l4 4.1"/>
<path d="M337.9 114.1l3.7 3.8M337.9 116.4l1.4 1.5M340 109.5l1.9 1.9M346 116.9l-.9 .9M346 115.5l-2.4 2.3M346 114.1l-2.9 2.8M346 112.7l-2.9 2.8M346 111.3l-2.9 2.8M346 109.8l-2.8 2.9M346 108.4l-1.5 1.5M346 107l-1.5 1.5M346 105.6l-1.5 1.5"/>
<path d="M346 104.2l-1.5 1.5M346 102.8l-1.5 1.5M346 101.4l-1.5 1.4M379.5 100.7l-1.5 1.4M379.5 102.1l-1.5 1.5M379.5 103.5l-1.5 1.5M379.5 104.9l-1.5 1.5M379.5 106.3l-1.5 1.5M379.5 107.7l-1.5 1.5M379.5 109.1l-1.5 1.5M379.5 110.5l-1.5 1.5M379.8 111.7l-1.8 1.8"/>
<path d="M380.5 112.4l-2.5 2.5M380.9 109.6l4.1 4.1M380.9 111.8l4.1 4.1M380.9 114.1l4 4.1M380.9 116.4l1.7 1.7M380.9 116.3l-1.2 1.1M380.9 114.8l-2.7 2.7M380.9 113.4l-2.9 2.9M383.1 109.5l1.9 1.9M396.7 109.9l-.7 .7M399 109.9l-3 3M399.7 116l-1.9 1.9"/>
<path d="M399.7 113.8l-3.7 3.6M399.7 111.5l-3.7 3.7M203.8 131.3l2.3 2.3M204.2 129.4l3.6 3.7M205.1 128l3.3 3.4M207.3 128l2.1 2.1M209 132l.9 .9M209.6 128l4.9 4.9M210.3 131l1.9 1.9M210.9 120.9l-1.5 1.5M211.8 128l4 4M212.4 121.6l-2.3 2.3"/>
<path d="M213.3 122.7l4.6 4.6M213.3 125l4.1 4M213.3 127.2l2.5 2.5M213.4 120.5l4.5 4.5M215.7 120.5l2.2 2.3M224 138.6l-1.5 1.5M224 137.2l-1.5 1.5M224 135.8l-1.5 1.5M224 134.4l-1.5 1.5M224 132.9l-1.5 1.5M224 131.5l-1.5 1.5M224 130.1l-1.5 1.5"/>
<path d="M224 128.7l-1.5 1.5M224 127.3l-1.5 1.5M224 125.9l-1.5 1.5M224 124.5l-1.5 1.5M224 123l-1.5 1.5M224 121.6l-1.5 1.5M224 120.2l-1.5 1.5M257.5 139.8l-1.5 1.5M257.5 138.4l-1.5 1.5M257.5 137l-1.5 1.5M257.5 135.6l-1.5 1.5M257.5 134.2l-1.5 1.5"/>
<path d="M257.5 132.8l-1.5 1.5M257.5 131.3l-1.5 1.5M257.5 129.9l-1.5 1.5M257.5 128.5l-1.5 1.5M257.5 127.1l-1.5 1.5M257.5 125.7l-1.5 1.5M257.5 124.3l-1.5 1.5M257.5 122.9l-1.5 1.5M257.5 121.5l-1.5 1.4M257.5 120l-1.5 1.5M265.7 128.4l1.1 1.1M265.7 126.2l2.6 2.6"/>
<path d="M265.7 121.6l2.6 2.6M265.7 123.9l2.6 2.6M266.9 120.5l1.4 1.5M269 120.9l-1.4 1.4M270.6 128.3l-1.6 1.6M270.6 126.1l-3 3M270.6 123.8l-3 3M270.6 121.6l-3 3M324.7 120.9l-.5 .5M327 120.9l-2.8 2.7M328 128.9l-1 1M328 126.6l-3.3 3.3"/>
<path d="M328 124.4l-3.8 3.7M328.5 121.6l-4.3 4.3M337.9 121l4 4M337.9 123.2l4 4.1M337.9 125.5l4 4M337.9 127.7l1.7 1.8M340.1 120.9l1.8 1.9M344.6 121.4l-1.5 1.4M346 139.8l-1.5 1.4M346 138.3l-1.5 1.5M346 136.9l-1.5 1.5M346 135.5l-1.5 1.5"/>
<path d="M346 134.1l-1.5 1.5M346 132.7l-1.5 1.5M346 131.3l-1.5 1.5M346 129.9l-1.5 1.4M346 128.4l-1.5 1.5M346 127l-1.5 1.5M346 125.6l-1.9 1.9M346 124.2l-2.6 2.6M346 122.8l-2.9 2.8M346 121.4l-2.9 2.8M378.5 121l-.5 .4M379.5 139.7l-1.5 1.5"/>
<path d="M379.5 138.3l-1.5 1.5M379.5 136.9l-1.5 1.5M379.5 135.5l-1.5 1.5M379.5 134.1l-1.5 1.5M379.5 132.7l-1.5 1.5M379.5 131.3l-1.5 1.4M379.5 129.8l-1.5 1.5M379.5 128.4l-1.5 1.5M379.9 120.9l-1.9 1.9M380.8 125.7l-2.8 2.8M380.9 124.2l-2.9 2.9M380.9 122.8l-2.9 2.9"/>
<path d="M380.9 121.2l4.1 4.1M380.9 123.5l4.1 4.1M380.9 125.8l3.7 3.7M380.9 128l1.5 1.5M380.9 121.4l-2.9 2.9M383.1 121.2l1.9 1.9M397.9 120.9l-1.9 1.9M399.7 128.2l-1.8 1.7M399.7 125.9l-3.7 3.7M399.7 123.7l-3.7 3.6M399.7 121.4l-3.7 3.7M202.8 157.8l2.3 2.2"/>
<path d="M203.4 156l3.9 4M205.6 156l4 4M207.9 156l1.1 1.1M210.1 156l4 4M210.2 158.4l1.7 1.6M212.4 156l3.4 3.4M214.7 156l1.1 1.2M224 159.8l-1.5 1.5M224 158.4l-1.5 1.5M224 157l-1.5 1.5M224 155.6l-1.5 1.5M224 154.2l-1.5 1.5"/>
<path d="M224 152.7l-1.5 1.5M224 151.3l-1.5 1.5M224 149.9l-1.5 1.5M224 148.5l-1.5 1.5M224 147.1l-1.5 1.5M224 145.7l-1.5 1.5M224 144.3l-1.5 1.5M224 142.8l-1.5 1.5M224 141.4l-1.5 1.5M224 140l-1.5 1.5M257.5 159.6l-1.5 1.5M257.5 158.2l-1.5 1.5"/>
<path d="M257.5 156.8l-1.5 1.5M257.5 155.4l-1.5 1.5M257.5 154l-1.5 1.5M257.5 152.6l-1.5 1.5M257.5 151.1l-1.5 1.5M257.5 149.7l-1.5 1.5M257.5 148.3l-1.5 1.5M257.5 146.9l-1.5 1.5M257.5 145.5l-1.5 1.5M257.5 144.1l-1.5 1.5M257.5 142.7l-1.5 1.5M257.5 141.2l-1.5 1.5"/>
<path d="M346 148.2l-1.5 1.5M346 146.8l-1.5 1.5M346 145.4l-1.5 1.5M346 159.6l-1.5 1.4M346 158.1l-1.5 1.5M346 156.7l-1.5 1.5M346 155.3l-1.5 1.5M346 153.9l-1.5 1.5M346 152.5l-1.5 1.5M346 151.1l-1.5 1.4M346 149.7l-1.5 1.4M346 144l-1.5 1.5"/>
<path d="M346 142.6l-1.5 1.5M346 141.2l-1.5 1.4M379.5 155.3l-1.5 1.5M379.5 153.9l-1.5 1.5M379.5 152.5l-1.5 1.5M379.5 151.1l-1.5 1.4M379.5 149.6l-1.5 1.5M379.5 148.2l-1.5 1.5M379.5 146.8l-1.5 1.5M379.5 145.4l-1.5 1.5M379.5 144l-1.5 1.5M379.5 142.6l-1.5 1.5"/>
<path d="M379.5 141.2l-1.5 1.4M379.8 156.4l-1.8 1.8M380.4 157.2l-2.4 2.4M380.4 158.6l-2.4 2.4M380.5 160l-1.1 1.1M202.8 160h.1M224 175.4l-.9 .9M224 174l-1.5 1.4M224 172.5l-1.5 1.5M224 171.1l-1.5 1.5M224 169.7l-1.5 1.5M224 168.3l-1.5 1.5"/>
<path d="M224 166.9l-1.5 1.5M224 165.5l-1.5 1.5M224 164.1l-1.5 1.4M224 162.6l-1.5 1.5M224 161.2l-1.5 1.5M257.5 175.2l-1.2 1.2M257.5 173.8l-1.5 1.5M257.5 172.4l-1.5 1.5M257.5 170.9l-1.5 1.5M257.5 169.5l-1.5 1.5M257.5 168.1l-1.5 1.5M257.5 166.7l-1.5 1.5"/>
<path d="M257.5 165.3l-1.5 1.5M257.5 163.9l-1.5 1.5M257.5 162.5l-1.5 1.5M257.5 161l-1.5 1.5M346 175.1l-1.1 1.1M346 173.7l-1.5 1.5M346 172.3l-1.5 1.5M346 170.9l-1.5 1.4M346 169.5l-1.5 1.4M346 168l-1.5 1.5M346 166.6l-1.5 1.5M346 165.2l-1.5 1.5"/>
<path d="M346 163.8l-1.5 1.5M346 162.4l-1.5 1.5M346 161l-1.5 1.4M379.2 162.6l-1.2 1.1M379.5 175l-1.4 1.4M379.5 173.6l-1.5 1.5M379.5 172.2l-1.5 1.4M379.5 170.7l-1.5 1.5M379.5 169.3l-1.5 1.5M379.5 167.9l-1.5 1.5M380.5 162.7l-2.5 2.5M380.5 164l-2.5 2.6"/>
<path d="M380.6 165.4l-2.6 2.6"/>
</g>
<g fill="none" stroke="#000" stroke-width=".42">
<path d="M232 142.4h16v28h-16zM232 142.4l8-5 8 5M354 142.4h16v28h-16zM354 142.4l8-5 8 5M287.3 260.3l11.5-2.1v8.4l-11.5-2.1z"/>
<circle cx="279.8" cy="262.4" r="2.1"/>
<circle cx="279.8" cy="262.4" r="4.2"/>
</g>
<g fill="none" stroke="#000" stroke-width=".3">
<path d="M61.5 7v3M112.9 7v3M164.4 7v3M215.9 7v3M267.4 7v3M318.9 7v3M370.3 7v3M100 56.2l9.7 1.2M240 55.4v5.7M362 55.4v5.7M285 73.4h-5l-22.7 15.8M407 89.4h5l-12.8 23.7"/>
<path d="M26.7 140.6l51.3 8.7M225.1 157.4l6.9 4M225.7 145.4h6.3v4h-6.3zM231.7 159.6l-27.7 17.8h-5M248 145.4h6.3v4h-6.3zM254.9 157.4l-6.9 4M347.1 157.4l6.9 4M347.7 145.4h6.3v4h-6.3zM370 145.4h6.3v4h-6.3zM376.9 157.4l-6.9 4M225.1 163.4l6.9 4M231.6 178.8l-2.5 17.8"/>
<path d="M240 179.4v7.7M248.4 178.8l2.5 17.8M254.9 163.4l-6.9 4M347.1 163.4l6.9 4M353.6 178.8l-2.5 17.8M362 179.4v7.7M370.4 178.8l2.5 17.8M376.9 163.4l-6.9 4M134.6 181.3l8.3 1.8M229.4 192.6l-4.8-.8a74 74 0 0 0 30.8 0l-4.8 .8M351.4 192.6l-4.8-.8a74 74 0 0 0 30.8 0l-4.8 .8M271.8 217.4h52v16h-52z"/>
<path d="M323.8 217.4h98v16h-98zM115 238.5l19.7 7.6M271.8 233.4h52v18h-52zM323.8 233.4h18v18h-18zM341.8 233.4h62v18h-62zM403.8 233.4h18v18h-18zM271.8 251.4h30v18h-30zM301.8 251.4h22v18h-22zM323.8 251.4h24v18h-24zM347.8 251.4h20v18h-20zM367.8 251.4h26v18h-26zM393.8 251.4h28v18h-28z"/>
<path d="M61.5 269.4v3M112.9 269.4v3M164.4 269.4v3M215.9 269.4v3M267.4 269.4v3M318.9 269.4v3M370.3 269.4v3"/>
</g>
<path d="M10 10h411.8v259.4h-411.8z" fill="none" stroke="#000" stroke-width=".78" stroke-linecap="butt"/>
<path d="M271.8 217.4h150v52h-150z" fill="none" stroke="#000" stroke-width=".6" stroke-linecap="butt"/>
<path d="M274.3 262.4h26M279.8 267.9v-11" fill="none" stroke="#000" stroke-width=".28" stroke-dasharray="3.4 .6 .6 .6" stroke-linecap="butt"/>
<g fill="none" stroke="#000" stroke-width=".51">
<path d="M210.8 73.1l7.1-.1v44.5h-4.6l.1-12.5h-.4l-.1-18.9h.5v-3.1h-2.6l-.4-.5v-8.9zM222.8 62.7l.7-.3h2.5a1.19 1.19 0 0 1 1 1.6l-.4 .4-2.1 .1-.5 .9v111a1.16 1.16 0 0 1-1.5-1v-112zM253.3 62.7l.7-.3h2.8l.6 .5 .1 .5v112a1.13 1.13 0 0 1-1.5 1v-111l-.1-.5-.6-.5h-1.8a.95 .95 0 0 1-.6-.8 .95 .95 0 0 1 .4-.9zM325 76.4h11.9v4.8h-11.9zM344.8 62.7l.7-.3 3 .1 .5 .9v.6l-.4 .4a2.65 2.65 0 0 0-2.5 .5l-.1 52.9-2.4 .1-.5-.5v-4.5l.4-.9a2.03 2.03 0 0 0 1-1.6v-47zM375.3 62.7l.7-.3h2.7l.6 .5 .2 .5v47.5l.2 .7 1.1 1.4 .1 4-.4 .4-2.5 .1-.1-52.6a2.65 2.65 0 0 0-2.5-.5l-.4-.5v-.8zM209.4 109.9h3v8h-3v-2.5h-1.4v-4.1h1.4zM265.7 109.5h2.6v8h-2.6zM267.6 109.9h3v8h-3zM324.7 105.2h1v-.5h9.8l-3.9 12.8h.1l-.3 .4h-7.2v-9.5h1.5v-.5h-1zM337.9 109.5h4v8.4l-4-.1zM380.9 109.5h4.1v8.7l-4.1-.1z"/>
<path d="M396 109.9h3.7v8h-3.7zM205 128h8.3v-7.5h4.6v8.5h-2l-.1 4-8-.1v.7h-4v-4.2h1.2zM209.4 120.9h3v3h-3zM224.2 131.4h.9v45h-.9zM254.9 131.4h.9v45h-.9zM265.7 120.5h2.6v9h-2.6zM267.6 120.9h3v9h-3zM324.2 120.9h4.7l-.9 1.5v7.5h-3.8zM337.9 120.9h4v8.6h-4zM343.6 121.4l2.4-.1v55.1l-1-.1-.5-.9v-46.8a2.71 2.71 0 0 0-1.2-2l-.2-4.7zM346.2 131.4h.9v45h-.9zM376.9 131.4h.9v45h-.9z"/>
<path d="M378 121l2.5-.1 .3 .2 .1 4.3a2.24 2.24 0 0 1-1.2 1.7l-.2 .8v27.6a1.42 1.42 0 0 0 .8 1.4l.1 .5 .1 3.6-2.5 .1zM380.9 121.2h4.1v8.3h-4.1zM396 120.9h3.7v9h-3.7zM202.8 156h13v4h-13zM378 162.6l2.5 .1 .1 3.4-.4 .6a1.1 1.1 0 0 0-.7 1.2l-.1 7.8-.4 .6-1 .1z"/>
<circle cx="212.6" cy="77.8" r="1.25"/>
<circle cx="331.5" cy="79.4" r="1"/>
<circle cx="331.5" cy="106.4" r="1"/>
<circle cx="209.3" cy="131" r=".99"/>
<circle cx="209.3" cy="158.1" r=".99"/>
</g>
<path d="M224.2 131.4h.9v45h-.9zM254.9 131.4h.9v45h-.9zM346.2 131.4h.9v45h-.9zM376.9 131.4h.9v45h-.9z" fill="#000" stroke="#000" stroke-width=".28"/>
<path d="M239.4 59.8h1.2l-.6 1.3zM361.4 59.8h1.2l-.6 1.3zM258 88l.7 1-1.4 .2zM399.2 111.7l1.1 .6-1.1 .8zM230.3 159.7l1.4-.1-.7 1.2zM228.2 191.8l1.2 .8-1.4 .4zM239.4 185.8h1.2l-.6 1.3zM250.6 192.6l1.2-.8 .2 1.2zM350.2 191.8l1.2 .8-1.4 .4zM361.4 185.8h1.2l-.6 1.3zM372.6 192.6l1.2-.8 .2 1.2z" fill="#000" stroke="#000" stroke-width=".3"/>
<g fill="#fff" stroke="#000" stroke-width=".3">
<circle cx="138.9" cy="247.8" r="4.5"/>
<circle cx="22.2" cy="139.8" r="4.5"/>
<circle cx="114.1" cy="58" r="4.5"/>
<circle cx="147.3" cy="184" r="4.5"/>
</g>
<g fill="#000" stroke="#000" stroke-width=".35">
<circle cx="100" cy="56.2" r=".75"/>
<circle cx="240" cy="119.4" r="1.2"/>
<circle cx="362" cy="119.4" r="1.2"/>
<circle cx="78" cy="149.3" r=".75"/>
<circle cx="134.6" cy="181.3" r=".75"/>
<circle cx="115" cy="238.5" r=".75"/>
</g>
<g font-size="3.9">
<text x="112.9" y="59">3</text>
<text x="21" y="140.9">2</text>
<text x="146.1" y="185">4</text>
<text x="331.5" y="244.8">B</text>
<text x="359.1" y="244.8">SLDP-TVC-002</text>
<text x="411.5" y="244.8">A</text>
<text x="137.7" y="248.8">1</text>
</g>
<g font-size="3.5">
<text x="258.9" y="197.1">8° TYP</text>
<text x="380.9" y="197.1">8° TYP</text>
<text x="204.3" y="209.7">RANGE OF MOTION, AXIS X (ITEM 3)</text>
<text x="227.3" y="205.4">SECTION A-A</text>
<text x="321.2" y="209.7">RANGE OF MOTION, AXIS Y (ITEMS 2 + 3)</text>
<text x="349.4" y="205.4">SECTION B-B</text>
<text x="290.5" y="227.6">SLDP 45</text>
<text x="167.2" y="248.4">EXPLODED ISOMETRIC VIEW</text>
<text x="185" y="252.7">SCALE 1:1</text>
<text x="355" y="262.8">1:1</text>
<text x="375.4" y="262.8">~99 g</text>
<text x="402" y="262.8">2 OF 3</text>
</g>
<g font-size="3.4">
<text x="186" y="15.9">NOTES:</text>
<text x="186" y="22.2">1. DESIGN TRAVEL ±8° ON EACH GIMBAL AXIS (PHANTOM).</text>
<text x="189.2" y="28.5">SLDP-ST-006 CLEARS ±10° ON BOTH AXES (SERVO SWEEP, SHEET 3).</text>
<text x="186" y="34.8">2. SECTIONS SHOW CUT FACES ONLY FOR CLARITY.</text>
<text x="186" y="41.1">3. ITEM 7 (45 LONG) IS REF. EXHAUST FLUSH WITH ITEM 3 BOTTOM,</text>
<text x="189.2" y="47.4">20 BELOW THE BODY TAIL. MEASURE DUCT OD (MAX 31.6).</text>
<text x="186" y="53.7">4. ITEMS 4, 5, 6 NOT SHOWN IN SECTION. PARTS LIST: SHEET 1.</text>
<text x="343.1" y="225.5">THRUST VECTOR CONTROL MOUNT</text>
<text x="355.8" y="229.6">GENERAL ASSEMBLY</text>
</g>
<g font-size="3.2">
<text x="34.7" y="5.8">8</text>
<text x="86.2" y="5.8">7</text>
<text x="137.7" y="5.8">6</text>
<text x="189.2" y="5.8">5</text>
<text x="240.6" y="5.8">4</text>
<text x="292.1" y="5.8">3</text>
<text x="343.6" y="5.8">2</text>
<text x="395.1" y="5.8">1</text>
<text x="3.8" y="43.2">D</text>
<text x="425.6" y="43.2">D</text>
<text x="286.5" y="74.2">ITEM 3</text>
<text x="394.9" y="90.2">ITEM 1</text>
<text x="3.9" y="108.1">C</text>
<text x="425.7" y="108.1">C</text>
<text x="3.9" y="172.9">B</text>
<text x="425.7" y="172.9">B</text>
<text x="179.6" y="176.3">ITEM 7 EDF</text>
<text x="173" y="180.1">(SECTION, REF)</text>
<text x="3.9" y="237.8">A</text>
<text x="425.7" y="237.8">A</text>
<text x="328.9" y="262.7">SEE LIST</text>
<text x="34.7" y="275.2">8</text>
<text x="86.2" y="275.2">7</text>
<text x="137.7" y="275.2">6</text>
<text x="189.2" y="275.2">5</text>
<text x="240.6" y="275.2">4</text>
<text x="292.1" y="275.2">3</text>
<text x="343.6" y="275.2">2</text>
<text x="395.1" y="275.2">1</text>
</g>
<g font-size="2.8">
<text x="228" y="59.1">INTAKE</text>
<text x="350" y="59.1">INTAKE</text>
<text x="224.6" y="184.1">EXHAUST</text>
<text x="346.6" y="184.1">EXHAUST</text>
</g>
<text font-size="2.6" x="305.1" y="262.5">2026-11-06</text>
<g font-size="2.5">
<text x="281" y="155.6">TAIL</text>
<text x="403" y="155.6">TAIL</text>
<text x="281" y="158.5">(ST-006)</text>
<text x="403" y="158.5">(ST-006)</text>
</g>
<g font-size="2.3">
<text x="273.3" y="240.4">DIMENSIONS ARE IN MM</text>
<text x="273.3" y="243.1">TOL: X ±0.5 X.X ±0.2</text>
<text x="278.4" y="245.9">X.XX ±0.1 ANGLES ±1°</text>
<text x="273.3" y="248.6">DO NOT SCALE DRAWING</text>
</g>
<g font-size="2.1">
<text x="273" y="220.2">TEAM</text>
<text x="325" y="220.2">TITLE</text>
<text x="273" y="236.2">UNLESS OTHERWISE SPECIFIED</text>
<text x="325" y="236.2">SIZE</text>
<text x="343" y="236.2">DWG NO.</text>
<text x="405" y="236.2">REV</text>
<text x="303" y="254.2">DATE</text>
<text x="325" y="254.2">MATERIAL</text>
<text x="349" y="254.2">SCALE</text>
<text x="369" y="254.2">MASS</text>
<text x="395" y="254.2">SHEET</text>
</g>
<text font-size="1.7" x="275.5" y="254.3">THIRD ANGLE PROJECTION</text>
</svg>
